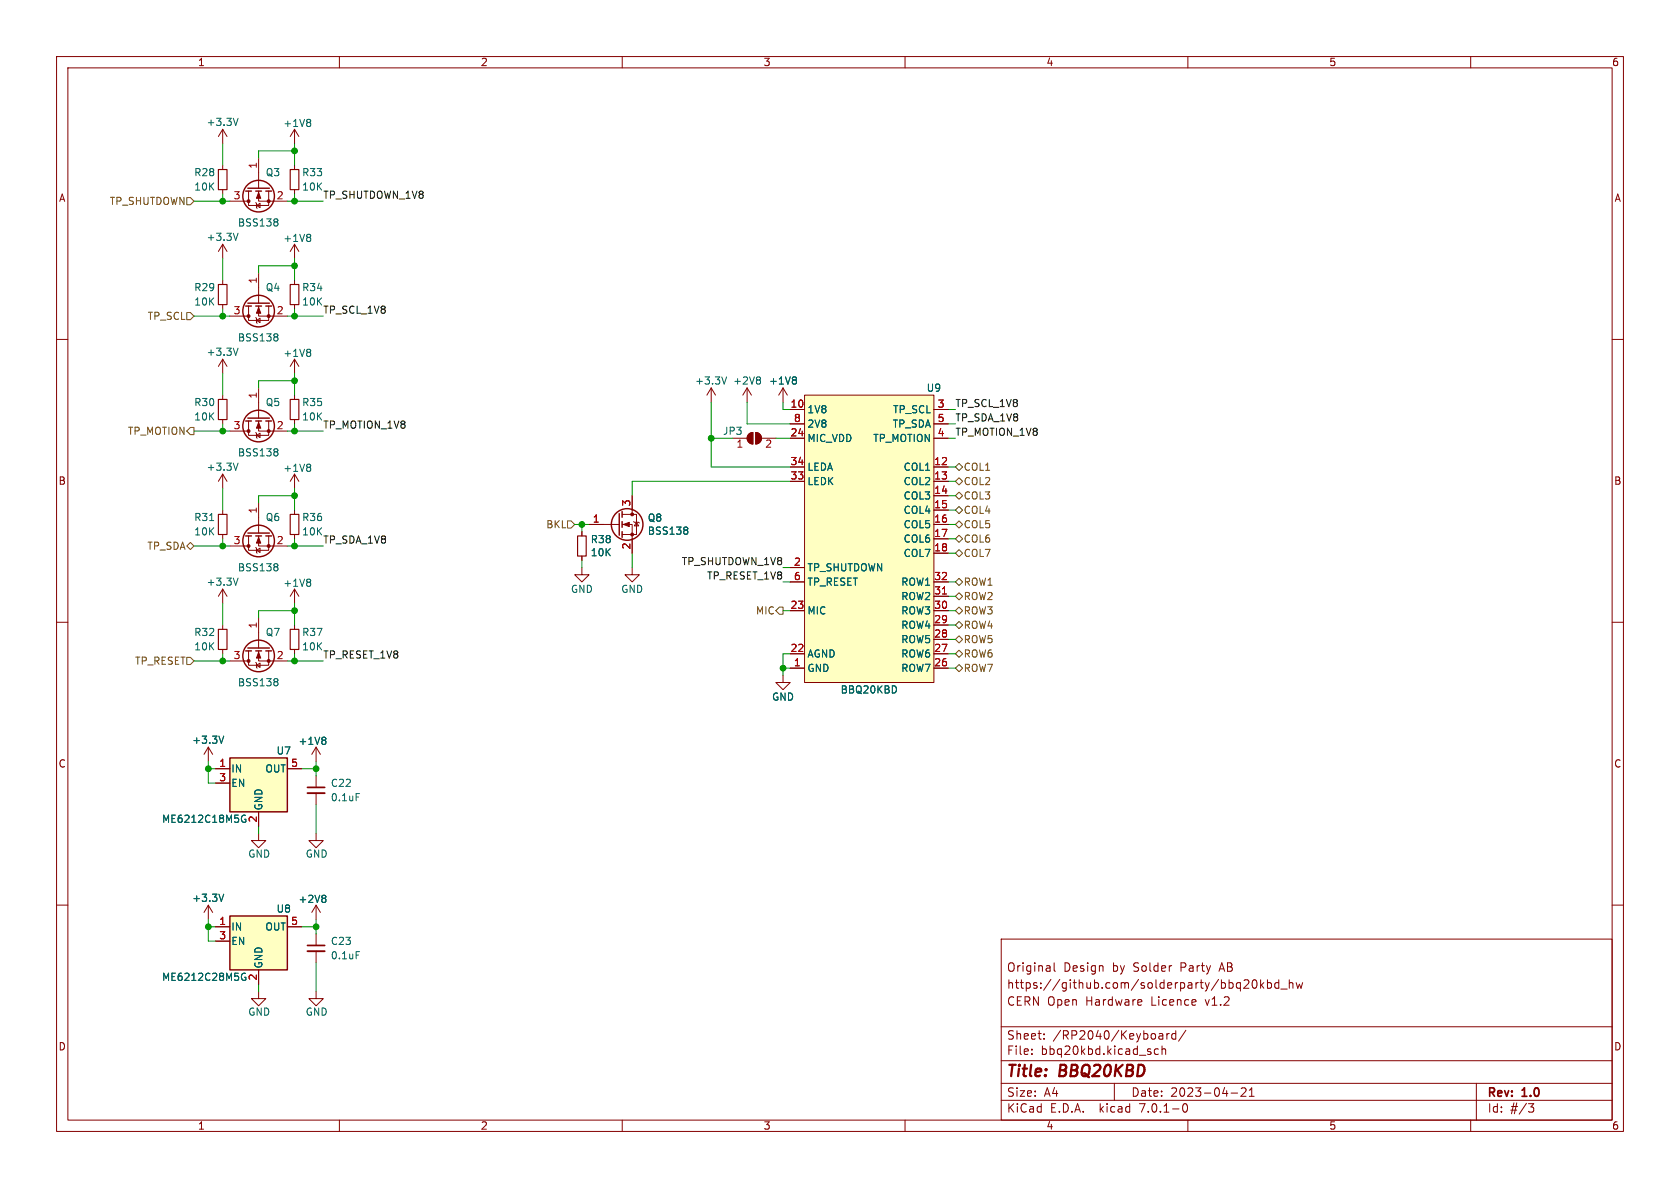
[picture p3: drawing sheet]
<svg xmlns="http://www.w3.org/2000/svg" width="297mm" height="210mm" viewBox="0 0 297 210" stroke-linecap="round" stroke-linejoin="round" font-family="sans-serif">
<g fill="none" stroke="#840000" stroke-width=".18">
<path d="M10 10h277v190h-277zM12 12h273v186h-273zM60 10v2M110 10v2M160 10v2M210 10v2M260 10v2M39.4 22.9v2.5M39.4 29.2v.8M39.4 33.5v.8M39.4 22.9l.7 1.2M39.4 22.9l-.8 1.2"/>
<path d="M40.6 35.6h3.3M43.9 33.8v2.5h3.6v-2.5M45.2 35.8l.1 .1v.8l.2 .1M45.3 36.3l.7-.4v.8zM45.7 33.8v1.8h5.1M45.7 27.9v5.4M52.1 22.9v2.5M52.1 29.2v.8M52.1 33.5v.8M52.1 22.9l.7 1.2M52.1 22.9l-.8 1.2M10 60h2"/>
<path d="M39.4 43.2v2.5M39.4 49.5v.8M39.4 53.8v.8M39.4 43.2l.7 1.3M39.4 43.2l-.8 1.3M40.6 55.9h3.3M43.9 54.1v2.5h3.6v-2.5M45.2 56.1l.1 .2v.7l.2 .2M45.3 56.6l.7-.3v.7zM45.7 54.1v1.8h5.1M45.7 48.3v5.3M52.1 43.2v2.5"/>
<path d="M52.1 49.5v.8M52.1 53.8v.8M52.1 43.2l.7 1.3M52.1 43.2l-.8 1.3M285 60h2M39.4 63.5v2.5M39.4 69.9v.7M39.4 74.2v.7M39.4 63.5l.7 1.3M39.4 63.5l-.8 1.3M40.6 76.2h3.3M43.9 74.4v2.6h3.6v-2.6"/>
<path d="M45.2 76.5l.1 .1v.7l.2 .2M45.3 77l.7-.4v.7zM45.7 74.4v1.8h5.1M45.7 68.6v5.3M52.1 63.5v2.5M52.1 69.9v.7M52.1 74.2v.7M52.1 63.5l.7 1.3M52.1 63.5l-.8 1.3M125.7 68.6l-.7 1.3M125.7 68.6v2.5M125.7 68.6l.8 1.3"/>
<path d="M129.5 77.5h2.6M132.1 68.6l-.8 1.3M132.1 68.6v2.5M132.1 68.6l.7 1.3M132.4 76.7l.7-.2v2a1.02 1.02 0 0 1-.9-.7 1.02 1.02 0 0 1 .2-1.1zM133.6 76.5a1.02 1.02 0 0 1 1 1 1.02 1.02 0 0 1-1 1zM134.6 77.5h2.6M138.4 68.6l-.7 1.3M138.4 68.6v2.5M138.4 68.6l.8 1.3M139.7 77.5h2.5M139.7 72.4h2.5"/>
<path d="M139.7 74.9h2.5M142.2 69.9h22.9v50.8h-22.9zM165.1 77.5h2.5M165.1 72.4h2.5M165.1 74.9h2.5M39.4 83.8v2.6M39.4 90.2v.7M39.4 94.5v.8M39.4 83.8l.7 1.3M39.4 83.8l-.8 1.3M40.6 96.5h3.3M43.9 94.7v2.6h3.6v-2.6"/>
<path d="M45.2 96.8l.1 .1v.8l.2 .1M45.3 97.3l.7-.4v.8zM45.7 94.7v1.8h5.1M45.7 88.9v5.3M52.1 83.8v2.6M52.1 90.2v.7M52.1 94.5v.8M52.1 83.8l.7 1.3M52.1 83.8l-.8 1.3M102.9 94v.7M102.9 98.3v.8M104.1 92.7h5.4"/>
<path d="M110 92.7h1.8v5.1M110 90.9h2.5v3.6h-2.5M111.8 87.6v3.3M112 92.2l.1 .1h.8l.1 .2M112.5 92.3l.4 .7h-.8zM139.7 82.6h2.5M139.7 85.1h2.5M165.1 92.7h2.5M165.1 82.6h2.5M165.1 85.1h2.5M165.1 87.6h2.5M165.1 90.2h2.5"/>
<path d="M165.1 95.3h2.5M165.1 97.8h2.5M10 110h2M39.4 104.1v2.6M39.4 110.5v.8M39.4 114.8v.8M39.4 104.1l.7 1.3M39.4 104.1l-.8 1.3M40.6 116.8h3.3M43.9 115.1v2.5h3.6v-2.5M45.2 117.1l.1 .1v.8l.2 .1M45.3 117.6l.7-.4v.8z"/>
<path d="M45.7 115.1v1.7h5.1M45.7 109.2v5.4M52.1 104.1v2.6M52.1 110.5v.8M52.1 114.8v.8M52.1 104.1l.7 1.3M52.1 104.1l-.8 1.3M102.9 100.3v1.3h1.2l-1.2 1.3-1.3-1.3h1.3M111.8 100.3v1.3h1.2l-1.2 1.3-1.3-1.3h1.3M138.4 119.4v1.3h1.3l-1.3 1.2-1.2-1.2h1.2M139.7 118.1h2.5M139.7 100.3h2.5"/>
<path d="M139.7 115.6h2.5M139.7 108h2.5M139.7 102.9h2.5M165.1 118.1h2.5M165.1 115.6h2.5M165.1 108h2.5M165.1 113h2.5M165.1 110.5h2.5M165.1 105.4h2.5M165.1 102.9h2.5M285 110h2M36.8 132.1v2.5"/>
<path d="M36.8 132.1l-.7 1.3M36.8 132.1l.8 1.3M38.1 135.9h2.5M38.1 138.4h2.5M50.8 135.9h2.5M55.9 132.1v2.5M55.9 137.2v2M55.9 132.1l-.8 1.3M55.9 132.1l.7 1.3M10 160h2M45.7 147.3v1.3h1.3l-1.3 1.3-1.3-1.3h1.3M45.7 143.5v2.6"/>
<path d="M55.9 147.3v1.3h1.2l-1.2 1.3-1.3-1.3h1.3M55.9 140.2v2M285 160h2M36.8 160l-.7 1.3M36.8 160v2.6M36.8 160l.8 1.3M38.1 163.8h2.5M38.1 166.4h2.5M45.7 175.3v1.2h1.3l-1.3 1.3-1.3-1.3h1.3M45.7 171.5v2.5M50.8 163.8h2.5M55.9 175.3v1.2h1.2l-1.2 1.3-1.3-1.3h1.3"/>
<path d="M55.9 160l-.8 1.3M55.9 160v2.6M55.9 165.1v2M55.9 168.1v2.1M55.9 160l.7 1.3M177 166h108v32h-108zM186.4 170.2v1.3l.2 .2M201.6 176.7l.3 .4-.8 .1M201.8 177.6l-.2 .1M211.4 176.8v.3l-.7 .1M219.9 173.3l.6-.1 .2 .1 .1 .3-.9 1.1h.9M221.5 173.3l.2-.1a.81 .81 0 0 1 .6 .6 .81 .81 0 0 1-.3 .8l-.1 .1a.81 .81 0 0 1-.4-1.4z"/>
<path d="M222.9 173.2v1.5M223 174.1l.4 .6M223.4 173.7l-.5 .6M224.1 173.8l.4-.1 .3 .3v.4l-.2 .2h-.5M224.1 173.2v1.5M226.1 173.8l-.5-.1-.2 .3v.4l.1 .2h.6M226.1 173.2v1.5M226.4 174.8h1.2M227.9 173.8l.2-.1 .4 .1 .1 .9M227.9 173.2v1.5M229.1 173.7l.3 1 .3-.7 .3 .7 .3-1M60 198v2"/>
<path d="M110 198v2M160 198v2M177 194.5h108M177 191.5h108M177 187.5h108M177 181.5h108M182.4 186.3v.1M182.4 185.5v.1M184.6 183.6v.1M184.6 182.8v.1M197 191.5v3M204.8 185.5l-.4-.1-.3 .3v.4l.1 .2h.6"/>
<path d="M205.1 182.7h.3l.2 .2v.8M205.4 185.5l.2-.1 .4 .1 .1 .9M205.4 184.9v1.5M205.6 183.6l-.5 .1M205.6 183.1h-.5M206.3 182.7v1M206.7 182.7l-.3 .1-.1 .2M207.9 182.8l-.5-.1-.3 .3v.4l.2 .2h.6M207.9 182.2v1.5M209.2 195.2l.2-.1a.81 .81 0 0 1 .6 .6 .81 .81 0 0 1-.3 .8l-.1 .1a.81 .81 0 0 1-.4-1.4zM209.6 182.1l-1.2 2M210 198v2"/>
<path d="M217.6 193.2h1.2M219.4 192.4l.6-.1 .2 .1 .1 .3-.9 1.1h.9M220.9 193.8h.8M220.9 192.7l.4-.4v1.5M260 198v2M261 191.5v6.5M270.2 195.1h.9l-.5 .6 .5 .1v.5l-.2 .3h-.5"/>
</g>
<g fill="none" stroke="#006464" stroke-width=".18">
<path d="M42.1 20.9l-.4 1.3M49 38.7l.1 .2-.1 .3M49 39.3l.1 .2-.1 .4M54.7 21.1l.2 .2-.2 .3 .2 .3v.2l-.2 .3M42.1 41.2l-.4 1.3M49 59.1l.1 .1-.1 .3M49 59.6l.1 .2-.1 .4M54.7 41.4l.2 .3-.2 .3 .2 .2v.2l-.2 .3M42.1 61.5l-.4 1.3M49 79.4l.1 .2-.1 .2M49 79.9l.1 .2-.1 .4M54.7 61.7l.2 .3-.2 .3 .2 .1v.4l-.2 .2"/>
<path d="M128.5 66.6l-.5 1.3M134.2 66.6l.2 .3-.2 .3 .2 .2v.3l-.2 .2M140.6 66.6l.2 .3-.2 .3 .2 .2v.3l-.2 .2M42.1 81.9l-.4 1.2M49 99.7l.1 .2-.1 .2M54.7 82.1l.2 .2-.2 .3 .2 .1v.4l-.2 .2M121.5 93.2l.1 .2-.1 .3M121.5 93.8l.1 .2-.1 .4M42.1 102.2l-.4 1.3M49 100.3l.1 .1-.1 .5M54.7 102.4l.2 .2-.2 .3 .2 .1v.4l-.2 .2M39.6 130.1l-.5 1.3"/>
<path d="M49 120l.1 .2-.1 .3M49 120.6l.1 .2-.1 .4M57.4 130.3l.2 .3-.2 .3 .2 .1v.3l-.2 .3M158.4 121.5v.7M39.6 158.1l-.5 1.2M42.7 144.8l.1 .4 .3 .2 .4-.2v-.4h-.3M43.4 144.2h-.5l-.2 .4M57.4 158.3l.2 .2-.2 .3 .2 .1v.4l-.2 .2M63 140.3h.6M42.7 172.8l.1 .3 .3 .2 .4-.1v-.4h-.3M43.4 172.1h-.5l-.2 .5M63 168.2h.6"/>
</g>
<path d="M54.4 140.2h3M54.4 168.1h3" fill="none" stroke="#840000" stroke-width=".33"/>
<path d="M54.4 139.2h3M54.4 167.1h3" fill="none" stroke="#840000" stroke-width=".3"/>
<path d="M38.6 30h1.5v3.5h-1.5zM51.3 30h1.5v3.5h-1.5zM38.6 50.3h1.5v3.5h-1.5zM51.3 50.3h1.5v3.5h-1.5zM38.6 70.6h1.5v3.6h-1.5zM51.3 70.6h1.5v3.6h-1.5zM38.6 90.9h1.5v3.6h-1.5zM51.3 90.9h1.5v3.6h-1.5zM102.1 94.7h1.5v3.6h-1.5zM38.6 111.3h1.5v3.5h-1.5zM51.3 111.3h1.5v3.5h-1.5z" fill="none" stroke="#840000" stroke-width=".2"/>
<g fill="none" stroke="#840000" stroke-width=".25">
<path d="M43.4 33.8h1M43.8 33.3h3.8M45.2 33.8h1M47 33.8h1M43.4 54.1h1M43.8 53.6h3.8M45.2 54.1h1M47 54.1h1M43.4 74.4h1M43.8 73.9h3.8M45.2 74.4h1M47 74.4h1"/>
<path d="M43.4 94.7h1M43.8 94.2h3.8M45.2 94.7h1M47 94.7h1M109.5 90.8v3.8M110 90.4v1M110 92.2v1M110 94v1M43.4 115.1h1M43.8 114.6h3.8M45.2 115.1h1M47 115.1h1"/>
<path d="M40.6 134h10.2v9.5h-10.2zM40.6 161.9h10.2v9.6h-10.2z"/>
<circle cx="45.7" cy="34.7" r="2.79"/>
<circle cx="45.7" cy="55" r="2.79"/>
<circle cx="45.7" cy="75.3" r="2.79"/>
<circle cx="45.7" cy="95.6" r="2.79"/>
<circle cx="110.9" cy="92.7" r="2.79"/>
<circle cx="45.7" cy="116" r="2.79"/>
</g>
<g fill="#840000" stroke="#840000" stroke-width=".18">
<path d="M45.7 95l.4 1h-.8z"/>
<path d="M45.7 74.7l.4 1h-.8z"/>
<path d="M110.2 92.7l1.1-.4v.8z"/>
<path d="M132.4 76.7l.7-.2v2a1.02 1.02 0 0 1-.9-.7 1.02 1.02 0 0 1 .2-1.1z"/>
<path d="M133.6 76.5a1.02 1.02 0 0 1 1 1 1.02 1.02 0 0 1-1 1z"/>
<path d="M45.7 54.4l.4 1h-.8z"/>
<path d="M45.7 34l.4 1.1h-.8z"/>
<path d="M45.7 115.3l.4 1h-.8z"/>
<circle cx="47.5" cy="96.5" r=".25"/>
<circle cx="43.9" cy="96.5" r=".25"/>
<circle cx="47.5" cy="76.2" r=".25"/>
<circle cx="43.9" cy="76.2" r=".25"/>
<circle cx="111.8" cy="94.5" r=".25"/>
<circle cx="111.8" cy="90.9" r=".25"/>
<circle cx="47.5" cy="55.9" r=".25"/>
<circle cx="43.9" cy="55.9" r=".25"/>
<circle cx="47.5" cy="35.6" r=".25"/>
<circle cx="43.9" cy="35.6" r=".25"/>
<circle cx="47.5" cy="116.8" r=".25"/>
<circle cx="43.9" cy="116.8" r=".25"/>
</g>
<g fill="#ffffc2" stroke="#ffffc2" stroke-width=".18">
<path d="M40.6 161.9h10.2v9.6h-10.2z"/>
<path d="M142.2 69.9h22.9v50.8h-22.9z"/>
<path d="M40.6 134h10.2v9.5h-10.2z"/>
</g>
<path d="M166.6 105h.7" fill="none" stroke="#a90000" stroke-width=".18"/>
<g fill="none" stroke="#725600" stroke-width=".18">
<path d="M33 34.9h.7l.6 .7-.6 .6h-.7zM33 55.2h.7l.6 .7-.6 .6h-.7zM33.7 75.6h.6v1.2h-.6l-.7-.6zM33 96.5l.7-.6 .6 .6-.6 .7zM100.3 92.1h.7l.6 .6-.6 .6h-.7zM168.9 85.1l.6-.6 .7 .6-.7 .6zM168.9 87.6l.6-.6 .7 .6-.7 .7zM168.9 82.6l.6-.7 .7 .7-.7 .6zM168.9 92.7l.6-.6 .7 .6-.7 .6zM168.9 95.3l.6-.7 .7 .7-.7 .6zM169.5 89.5l.7 .7-.7 .6-.6-.6zM169.5 97.2l.7 .6-.7 .6-.6-.6z"/>
<path d="M33 116.2h.7l.6 .6-.6 .7h-.7zM137.8 107.3h.6v1.3h-.6l-.6-.6zM168.9 115.6l.6-.7 .7 .7-.7 .6zM168.9 108l.6-.7 .7 .7-.7 .6zM168.9 118.1l.6-.6 .7 .6-.7 .6zM168.9 113l.6-.6 .7 .6-.7 .7zM168.9 105.4l.6-.6 .7 .6-.7 .6zM168.9 110.5l.6-.6 .7 .6-.7 .6zM168.9 102.9l.6-.7 .7 .7-.7 .6z"/>
</g>
<g fill="none" stroke="#009600" stroke-width=".18">
<path d="M34.3 35.6h6.3M39.4 25.4v3.8M39.4 34.3v1.3M50.8 35.6h6.3M52.1 26.7h-6.4v1.2M52.1 25.4v3.8M52.1 34.3v1.3M34.3 55.9h6.3M39.4 45.7v3.8M39.4 54.6v1.3M50.8 55.9h6.3M52.1 47h-6.4v1.3"/>
<path d="M52.1 45.7v3.8M52.1 54.6v1.3M34.3 76.2h6.3M39.4 66v3.9M39.4 74.9v1.3M50.8 76.2h6.3M52.1 67.3h-6.4v1.3M52.1 66v3.9M52.1 74.9v1.3M125.7 71.1v11.5h14M125.7 77.5h3.8M132.1 71.1v3.8h7.6"/>
<path d="M137.2 77.5h2.5M138.4 71.1v1.3h1.3M167.6 74.9h1.3M167.6 77.5h1.3M167.6 72.4h1.3M34.3 96.5h6.3M39.4 86.4v3.8M39.4 95.3v1.2M50.8 96.5h6.3M52.1 87.6h-6.4v1.3M52.1 86.4v3.8M52.1 95.3v1.2"/>
<path d="M101.6 92.7h2.5M102.9 92.7v1.3M102.9 99.1v1.2M111.8 97.8v2.5M139.7 85.1h-27.9v2.5M167.6 87.6h1.3M167.6 92.7h1.3M167.6 90.2h1.3M167.6 85.1h1.3M167.6 82.6h1.3M167.6 95.3h1.3M167.6 97.8h1.3"/>
<path d="M34.3 116.8h6.3M39.4 106.7v3.8M39.4 115.6v1.2M50.8 116.8h6.3M52.1 108h-6.4v1.2M52.1 106.7v3.8M52.1 115.6v1.2M138.4 108h1.3M138.4 118.1h1.3M138.4 102.9h1.3M138.4 100.3h1.3M139.7 115.6h-1.3v3.8"/>
<path d="M167.6 108h1.3M167.6 118.1h1.3M167.6 115.6h1.3M167.6 102.9h1.3M167.6 113h1.3M167.6 110.5h1.3M167.6 105.4h1.3M36.8 134.6v3.8h1.3M36.8 135.9h1.3M53.3 135.9h2.6M55.9 134.6v2.6M45.7 146.1v1.2"/>
<path d="M55.9 142.2v5.1M36.8 162.6v3.8h1.3M36.8 163.8h1.3M45.7 174v1.3M53.3 163.8h2.6M55.9 162.6v2.5M55.9 170.2v5.1"/>
</g>
<g fill="#009600" stroke="#009600" stroke-width=".18">
<circle cx="36.8" cy="135.9" r=".51"/>
<circle cx="39.4" cy="116.8" r=".51"/>
<circle cx="52.1" cy="116.8" r=".51"/>
<circle cx="39.4" cy="96.5" r=".51"/>
<circle cx="39.4" cy="76.2" r=".51"/>
<circle cx="52.1" cy="96.5" r=".51"/>
<circle cx="52.1" cy="108" r=".51"/>
<circle cx="125.7" cy="77.5" r=".51"/>
<circle cx="52.1" cy="87.6" r=".51"/>
<circle cx="52.1" cy="67.3" r=".51"/>
<circle cx="52.1" cy="76.2" r=".51"/>
<circle cx="102.9" cy="92.7" r=".51"/>
<circle cx="52.1" cy="47" r=".51"/>
<circle cx="52.1" cy="35.6" r=".51"/>
<circle cx="39.4" cy="55.9" r=".51"/>
<circle cx="39.4" cy="35.6" r=".51"/>
<circle cx="52.1" cy="55.9" r=".51"/>
<circle cx="52.1" cy="26.7" r=".51"/>
<circle cx="138.4" cy="118.1" r=".51"/>
<circle cx="36.8" cy="163.8" r=".51"/>
<circle cx="55.9" cy="135.9" r=".51"/>
<circle cx="55.9" cy="163.8" r=".51"/>
</g>
<g font-size="2.8" fill="#840000">
<text x="178" y="190.8">Title:</text>
<text x="187.4" y="190.8">BBQ20KBD</text>
</g>
<g font-size="2.1" fill="#840000">
<text x="178" y="171.9">Original</text>
<text x="188" y="171.9">Design</text>
<text x="196.7" y="171.9">by</text>
<text x="200.4" y="171.9">Solder</text>
<text x="208.8" y="171.9">Party</text>
<text x="215.8" y="171.9">AB</text>
<text x="178" y="177.9">CERN Open</text>
<text x="178" y="174.9">https://github.com/solderparty/bbq20kbd_hw</text>
<text x="191.9" y="177.9">Hardware</text>
<text x="203.5" y="177.9">Licence</text>
<text x="213.2" y="177.9">v1.2</text>
<text x="178" y="183.9">Sheet:</text>
<text x="186.2" y="183.9">/RP2040/Keyboard/</text>
<text x="178" y="186.6">File:</text>
<text x="184" y="186.6">bbq20kbd.kicad_sch</text>
<text x="178" y="196.8">KiCad</text>
<text x="178" y="194">Size:</text>
<text x="184.6" y="194">A4</text>
<text x="185.7" y="196.8">E.D.A.</text>
<text x="194.4" y="196.8">kicad</text>
<text x="200" y="194">Date:</text>
<text x="201.5" y="196.8">7.0.1-0</text>
<text x="206.9" y="194">2023-04-21</text>
<text x="263" y="194.2">Rev:</text>
<text x="263" y="196.8">Id:</text>
<text x="267" y="196.8">#/3</text>
<text x="269.2" y="194.2">1.0</text>
</g>
<g font-size="1.8" fill="#840000">
<text x="35" y="11.8">1</text>
<text x="85" y="11.8">2</text>
<text x="135" y="11.8">3</text>
<text x="185" y="11.8">4</text>
<text x="235" y="11.8">5</text>
<text x="285" y="11.8">6</text>
<text x="10.4" y="35.8">A</text>
<text x="285.4" y="35.8">A</text>
<text x="10.3" y="85.8">B</text>
<text x="285.3" y="85.8">B</text>
<text x="10.3" y="135.8">C</text>
<text x="285.3" y="135.8">C</text>
<text x="10.3" y="185.8">D</text>
<text x="285.3" y="185.8">D</text>
<text x="35" y="199.8">1</text>
<text x="85" y="199.8">2</text>
<text x="135" y="199.8">3</text>
<text x="185" y="199.8">4</text>
<text x="235" y="199.8">5</text>
<text x="285" y="199.8">6</text>
</g>
<g font-size="1.8" fill="#006464">
<text x="36.5" y="22.4">+3.3V</text>
<text x="50" y="22.6">+1V8</text>
<text x="34.3" y="31.3">R28</text>
<text x="34.3" y="33.8">10K</text>
<text x="46.9" y="31.3">Q3</text>
<text x="53.3" y="31.3">R33</text>
<text x="53.3" y="33.8">10K</text>
<text x="42" y="40.2">BSS138</text>
<text x="36.5" y="42.7">+3.3V</text>
<text x="50" y="42.9">+1V8</text>
<text x="34.3" y="51.6">R29</text>
<text x="46.9" y="51.6">Q4</text>
<text x="53.3" y="51.6">R34</text>
<text x="34.3" y="54.2">10K</text>
<text x="53.3" y="54.2">10K</text>
<text x="36.5" y="63.1">+3.3V</text>
<text x="42" y="60.5">BSS138</text>
<text x="50" y="63.2">+1V8</text>
<text x="34.3" y="71.9">R30</text>
<text x="46.9" y="71.9">Q5</text>
<text x="53.3" y="71.9">R35</text>
<text x="122.8" y="68.1">+3.3V</text>
<text x="129.5" y="68.1">+2V8</text>
<text x="135.9" y="68.1">+1V8</text>
<text x="163.8" y="69.4">U9</text>
<text x="34.3" y="74.5">10K</text>
<text x="53.3" y="74.5">10K</text>
<text x="127.8" y="77">JP3</text>
<text x="142.7" y="73.2">1V8</text>
<text x="142.7" y="75.8">2V8</text>
<text x="157.7" y="75.8">TP_SDA</text>
<text x="157.8" y="73.2">TP_SCL</text>
<text x="36.5" y="83.4">+3.3V</text>
<text x="42" y="80.8">BSS138</text>
<text x="50" y="83.6">+1V8</text>
<text x="142.7" y="78.3">MIC_VDD</text>
<text x="142.7" y="83.4">LEDA</text>
<text x="154.2" y="78.3">TP_MOTION</text>
<text x="159.6" y="83.4">COL1</text>
<text x="142.7" y="85.9">LEDK</text>
<text x="159.6" y="85.9">COL2</text>
<text x="159.6" y="88.5">COL3</text>
<text x="34.3" y="92.3">R31</text>
<text x="34.3" y="94.8">10K</text>
<text x="46.9" y="92.3">Q6</text>
<text x="53.3" y="92.3">R36</text>
<text x="53.3" y="94.8">10K</text>
<text x="114.5" y="92.4">Q8</text>
<text x="114.5" y="94.7">BSS138</text>
<text x="159.6" y="91">COL4</text>
<text x="159.6" y="93.5">COL5</text>
<text x="42" y="101.2">BSS138</text>
<text x="104.4" y="96.2">R38</text>
<text x="104.4" y="98.5">10K</text>
<text x="142.7" y="101.2">TP_SHUTDOWN</text>
<text x="159.6" y="96.1">COL6</text>
<text x="159.6" y="98.6">COL7</text>
<text x="36.5" y="103.7">+3.3V</text>
<text x="50" y="103.9">+1V8</text>
<text x="100.9" y="105">GND</text>
<text x="109.8" y="105">GND</text>
<text x="142.7" y="103.7">TP_RESET</text>
<text x="159.2" y="106.2">ROW2</text>
<text x="159.2" y="103.7">ROW1</text>
<text x="34.3" y="112.6">R32</text>
<text x="46.9" y="112.6">Q7</text>
<text x="53.3" y="112.6">R37</text>
<text x="142.7" y="108.8">MIC</text>
<text x="159.2" y="113.9">ROW5</text>
<text x="159.2" y="111.3">ROW4</text>
<text x="159.2" y="108.8">ROW3</text>
<text x="34.3" y="115.1">10K</text>
<text x="53.3" y="115.1">10K</text>
<text x="142.7" y="118.9">GND</text>
<text x="142.7" y="116.4">AGND</text>
<text x="159.2" y="118.9">ROW7</text>
<text x="159.2" y="116.4">ROW6</text>
<text x="42" y="121.5">BSS138</text>
<text x="136.4" y="124">GND</text>
<text x="148.6" y="122.7">BBQ20KBD</text>
<text x="33.9" y="131.6">+3.3V</text>
<text x="52.7" y="131.8">+1V8</text>
<text x="40.9" y="136.7">IN</text>
<text x="46.8" y="136.7">OUT</text>
<text x="48.8" y="133.5">U7</text>
<text x="40.9" y="139.3">EN</text>
<text x="46.5" y="143.3" transform="rotate(-90 46.5 143.3)">GND</text>
<text x="58.4" y="139.3">C22</text>
<text x="58.4" y="141.8">0.1uF</text>
<text x="28.6" y="145.6">ME6212C18M5G</text>
<text x="43.8" y="151.8">GND</text>
<text x="54" y="151.8">GND</text>
<text x="33.9" y="159.6">+3.3V</text>
<text x="48.8" y="161.5">U8</text>
<text x="52.7" y="159.8">+2V8</text>
<text x="40.9" y="164.7">IN</text>
<text x="40.9" y="167.2">EN</text>
<text x="46.8" y="164.7">OUT</text>
<text x="58.4" y="167.2">C23</text>
<text x="28.6" y="173.5">ME6212C28M5G</text>
<text x="46.5" y="171.2" transform="rotate(-90 46.5 171.2)">GND</text>
<text x="58.4" y="169.7">0.1uF</text>
<text x="43.8" y="179.7">GND</text>
<text x="54" y="179.7">GND</text>
</g>
<g font-size="1.8" fill="#a90000">
<text x="45.5" y="29.9" transform="rotate(-90 45.5 29.9)">1</text>
<text x="41.2" y="35.3">3</text>
<text x="48.9" y="35.3">2</text>
<text x="45.5" y="50.2" transform="rotate(-90 45.5 50.2)">1</text>
<text x="41.2" y="55.6">3</text>
<text x="48.9" y="55.6">2</text>
<text x="45.5" y="70.5" transform="rotate(-90 45.5 70.5)">1</text>
<text x="41.2" y="75.9">3</text>
<text x="48.9" y="75.9">2</text>
<text x="139.7" y="72.1">10</text>
<text x="139.7" y="77.2">24</text>
<text x="140.3" y="74.7">8</text>
<text x="165.7" y="72.1">3</text>
<text x="165.7" y="77.2">4</text>
<text x="165.7" y="74.7">5</text>
<text x="130.1" y="79.4">1</text>
<text x="135.2" y="79.4">2</text>
<text x="139.7" y="82.3">34</text>
<text x="165.1" y="82.3">12</text>
<text x="111.5" y="89.6" transform="rotate(-90 111.5 89.6)">3</text>
<text x="139.7" y="84.8">33</text>
<text x="165.1" y="84.8">13</text>
<text x="165.1" y="87.4">14</text>
<text x="165.1" y="89.9">15</text>
<text x="45.5" y="90.8" transform="rotate(-90 45.5 90.8)">1</text>
<text x="104.7" y="92.5">1</text>
<text x="165.1" y="92.5">16</text>
<text x="165.1" y="95">17</text>
<text x="41.2" y="96.3">3</text>
<text x="48.9" y="96.3">2</text>
<text x="111.5" y="97.2" transform="rotate(-90 111.5 97.2)">2</text>
<text x="140.3" y="100.1">2</text>
<text x="165.1" y="97.5">18</text>
<text x="139.7" y="107.7">23</text>
<text x="140.3" y="102.6">6</text>
<text x="165.1" y="107.7">30</text>
<text x="165.1" y="105.2">31</text>
<text x="165.1" y="102.6">32</text>
<text x="45.5" y="111.2" transform="rotate(-90 45.5 111.2)">1</text>
<text x="165.1" y="112.8">28</text>
<text x="165.1" y="110.2">29</text>
<text x="41.2" y="116.6">3</text>
<text x="48.9" y="116.6">2</text>
<text x="139.7" y="115.3">22</text>
<text x="140.3" y="117.9">1</text>
<text x="165.1" y="117.9">26</text>
<text x="165.1" y="115.3">27</text>
<text x="38.7" y="135.6">1</text>
<text x="51.4" y="135.6">5</text>
<text x="38.7" y="138.2">3</text>
<text x="45.5" y="145.4" transform="rotate(-90 45.5 145.4)">2</text>
<text x="38.7" y="163.6">1</text>
<text x="38.7" y="166.1">3</text>
<text x="51.4" y="163.6">5</text>
<text x="45.5" y="173.4" transform="rotate(-90 45.5 173.4)">2</text>
</g>
<g font-size="1.8" fill="#0f0f0f">
<text x="57.1" y="35.2">TP_SHUTDOWN_1V8</text>
<text x="57.1" y="55.5">TP_SCL_1V8</text>
<text x="57.1" y="75.9">TP_MOTION_1V8</text>
<text x="168.9" y="72">TP_SCL_1V8</text>
<text x="168.9" y="74.6">TP_SDA_1V8</text>
<text x="168.9" y="77.1">TP_MOTION_1V8</text>
<text x="57.1" y="96.2">TP_SDA_1V8</text>
<text x="120.4" y="100">TP_SHUTDOWN_1V8</text>
<text x="124.9" y="102.5">TP_RESET_1V8</text>
<text x="57.1" y="116.5">TP_RESET_1V8</text>
</g>
<g font-size="1.8" fill="#725600">
<text x="19.3" y="36.4">TP_SHUTDOWN</text>
<text x="26" y="56.7">TP_SCL</text>
<text x="22.5" y="77">TP_MOTION</text>
<text x="170.4" y="83.4">COL1</text>
<text x="170.4" y="85.9">COL2</text>
<text x="170.4" y="88.5">COL3</text>
<text x="96.4" y="93.5">BKL</text>
<text x="170.4" y="91">COL4</text>
<text x="170.4" y="93.5">COL5</text>
<text x="25.9" y="97.3">TP_SDA</text>
<text x="170.4" y="96.1">COL6</text>
<text x="170.4" y="98.6">COL7</text>
<text x="170.4" y="106.2">ROW2</text>
<text x="170.4" y="103.7">ROW1</text>
<text x="133.5" y="108.8">MIC</text>
<text x="170.4" y="108.8">ROW3</text>
<text x="170.4" y="113.9">ROW5</text>
<text x="170.4" y="111.3">ROW4</text>
<text x="23.8" y="117.7">TP_RESET</text>
<text x="170.4" y="116.4">ROW6</text>
<text x="170.4" y="118.9">ROW7</text>
</g>
</svg>
